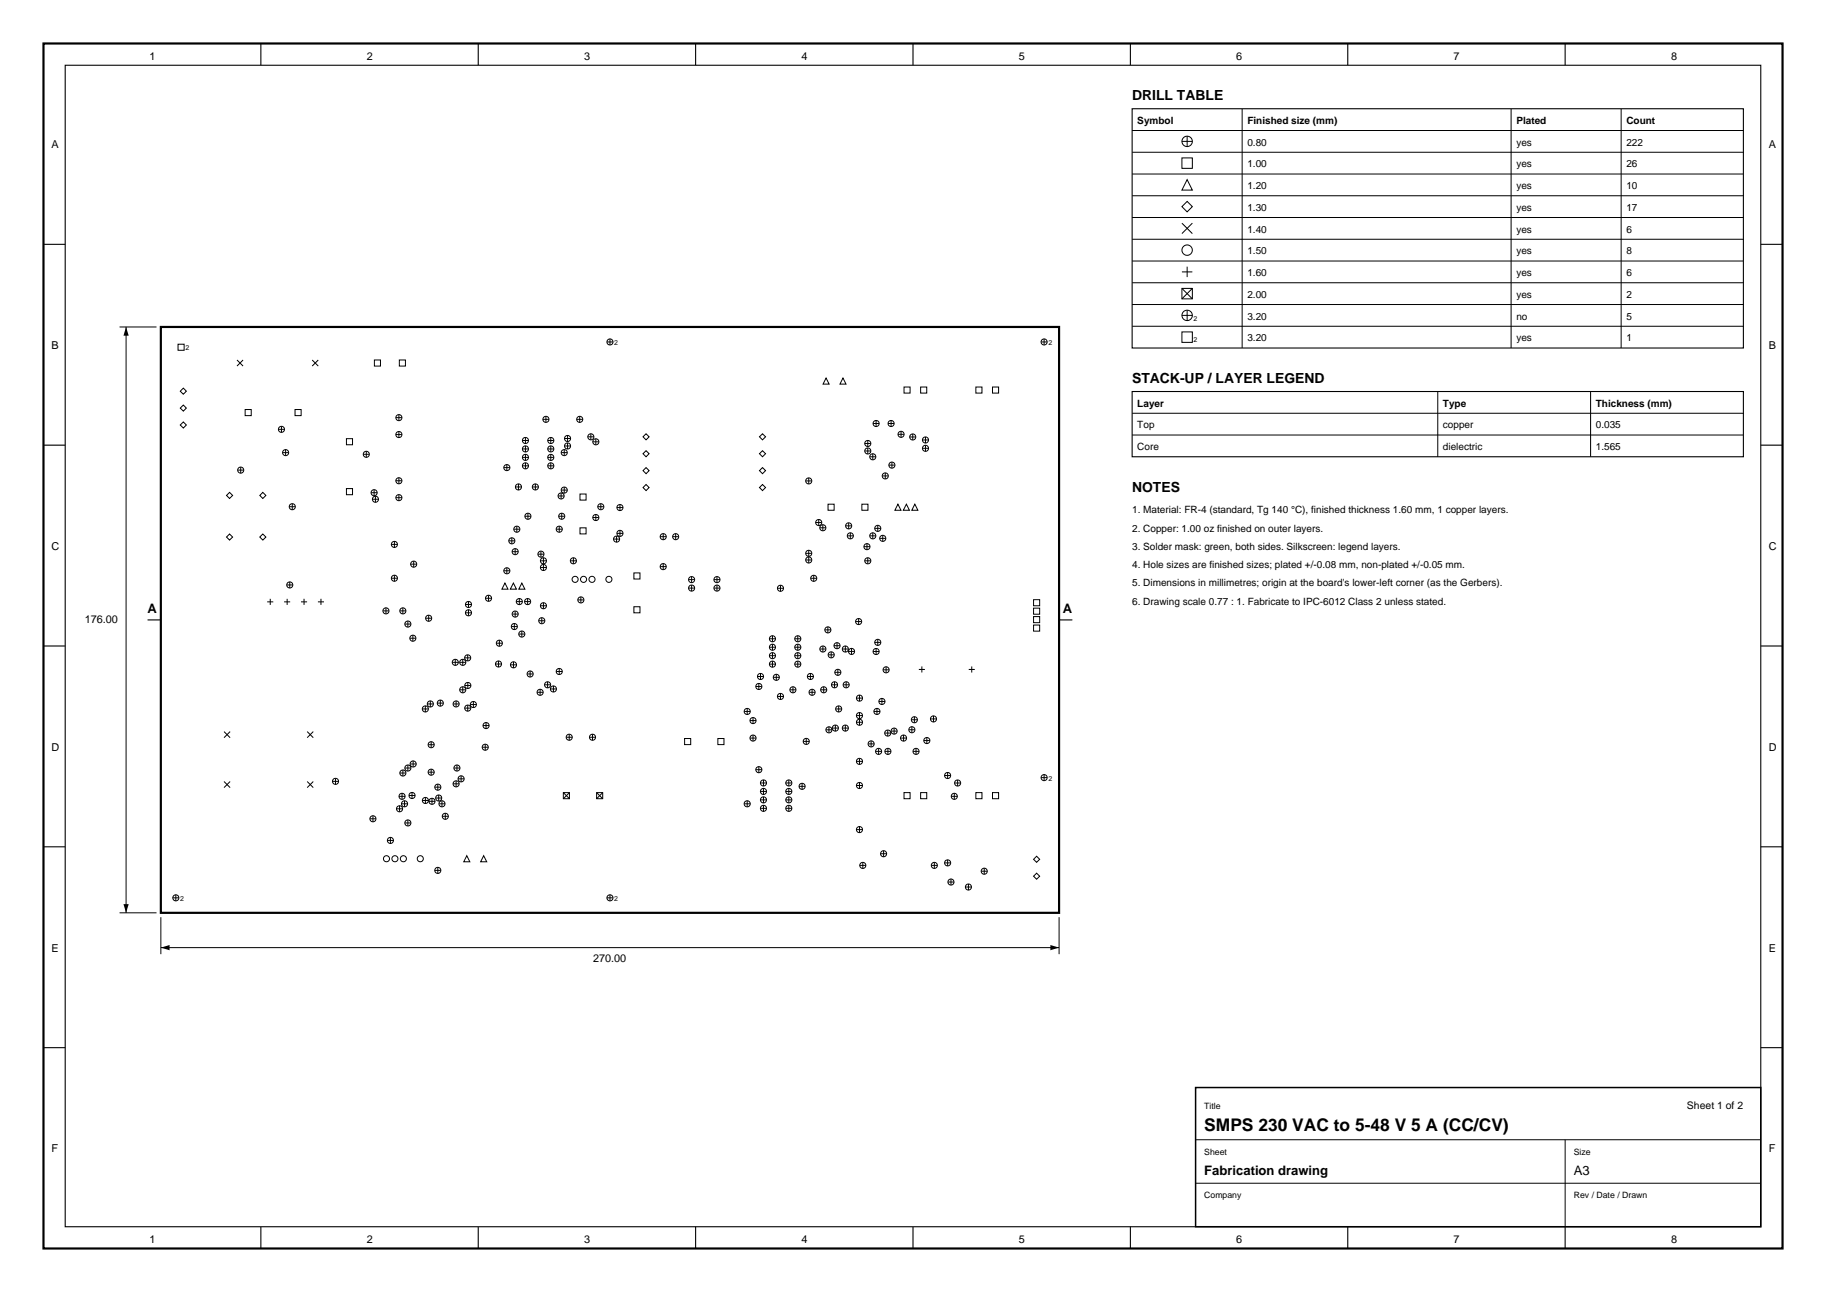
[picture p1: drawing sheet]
<svg xmlns="http://www.w3.org/2000/svg" width="420mm" height="297mm" viewBox="0 0 420 297" stroke-linecap="round" stroke-linejoin="round" font-family="sans-serif">
<path d="M10 10h400v277h-400zM37 75.2h206.6v134.6h-206.6z" fill="none" stroke="#000" stroke-width=".5"/>
<g fill="none" stroke="#000" stroke-width=".25">
<path d="M15 15h390v267h-390zM60 10v5M110 10v5M160 10v5M210 10v5M260 10v5M310 10v5M360 10v5M260.4 25h140.6v55h-140.6zM10 56.2h5M405 56.2h5M260.4 90h140.6v15h-140.6z"/>
<path d="M10 102.3h5M405 102.3h5M10 148.5h5M33.9 142.5h3M243.7 142.5h3M405 148.5h5M10 194.7h5M405 194.7h5M10 240.8h5M405 240.8h5M60 282v5M110 282v5"/>
<path d="M160 282v5M210 282v5M260 282v5M310 282v5M360 282v5"/>
</g>
<path d="M275 250h130v32h-130z" fill="none" stroke="#000" stroke-width=".35"/>
<g fill="none" stroke="#000" stroke-width=".23">
<path d="M260.4 30h140.6M260.4 35h140.6M271.9 36.3h2.4v2.4h-2.4zM271.9 32.5h2.4M273.1 31.3v2.4M285.7 25v55M347.6 25v55M372.9 25v55M260.4 40h140.6M260.4 45h140.6M260.4 50h140.6M260.4 55h140.6"/>
<path d="M271.9 51.3l2.4 2.4M273.1 41.3l1.2 2.4h-2.4zM273.1 46.3l1.2 1.2-1.2 1.2-1.2-1.2zM274.3 51.3l-2.4 2.4M27.5 75.2h8.5M29 75.2v134.6M41 79.1h1.4v1.4h-1.4zM139.6 78.6h1.4M140.3 77.9v1.4M239.5 78.6h1.4M240.2 77.9v1.4M260.4 60h140.6"/>
<path d="M260.4 65h140.6M260.4 70h140.6M260.4 75h140.6M271.9 66.3h2.4v2.4h-2.4zM271.9 76.3h2.4v2.4h-2.4zM271.9 62.5h2.4M271.9 66.3l2.4 2.4M271.9 72.5h2.4M273.1 61.3v2.4M273.1 71.3v2.4M274.3 66.3l-2.4 2.4M41.5 89.9l.7-.7 .7 .7-.7 .7z"/>
<path d="M41.5 97.7l.7-.7 .7 .7-.7 .7zM42.2 93.1l.7 .7-.7 .7-.7-.7zM54.5 82.8l1.4 1.4M55.9 82.8l-1.4 1.4M56.4 94.1h1.4v1.4h-1.4zM64 98.7h1.4M64.7 98v1.4M67.9 94.1h1.4v1.4h-1.4zM71.8 82.8l1.4 1.4M73.2 82.8l-1.4 1.4M86.1 82.8h1.4v1.4h-1.4zM91 99.9h1.4"/>
<path d="M91 96h1.4M91.8 95.3v1.4M91.8 99.2v1.4M91.9 82.8h1.4v1.4h-1.4zM124.9 96.4h1.4M125.6 95.7v1.4M132.6 96.4h1.4M133.3 95.7v1.4M135.9 99.7v1.4M175.4 99.7l.7 .7-.7 .7-.7-.7zM190 86.9l.7 1.4h-1.4zM193.9 86.9l.7 1.4h-1.4z"/>
<path d="M200.8 97.4h1.4M201.5 96.7v1.4M204.3 97.4h1.4M205 96.7v1.4M206.6 99.8h1.4M207.3 99.1v1.4M207.9 89h1.4v1.4h-1.4zM209.9 99.8v1.3M211.8 89h1.4v1.4h-1.4zM224.5 89h1.4v1.4h-1.4zM228.3 89h1.4v1.4h-1.4zM260.4 95h140.6"/>
<path d="M260.4 100h140.6M330.7 90v15M365.9 90v15M52.8 113.2l.7 .7-.7 .7-.7-.7zM54.7 108.1h1.4M55.4 107.4v1.4M60.5 113.2l.7 .7-.7 .7-.7-.7zM65 104h1.4M65.7 103.3v1.5M66.5 116.5h1.4M67.2 115.8v1.4M79.7 112.3h1.4v1.4h-1.4z"/>
<path d="M79.7 100.8h1.4v1.4h-1.4zM83.6 104.4h1.3M84.3 103.7v1.4M85.3 113.3h1.4M85.7 114.8h1.4M86 112.6v1.4M86.4 114.1v1.4M91 114.4h1.4M91 110.5h1.4M91.8 109.8v1.4M91.8 113.7v1.4M115.9 107.5h1.4"/>
<path d="M116.6 106.8v1.4M118.6 111.9h1.4M119.2 111.2v1.4M120.2 101.3h1.4M120.2 103.2h1.4M120.2 105.1h1.4M120.2 107.1h1.4M120.7 118.7h1.4M120.9 100.6v1.4M120.9 102.5v1.4M120.9 104.4v1.4M120.9 106.4v1.4"/>
<path d="M121.4 118v1.4M122.4 111.9h1.4M123.1 111.2v1.4M126 101.3h1.4M126 103.2h1.4M126 105.1h1.4M126 107.1h1.4M126.7 100.6v1.4M126.7 102.5v1.4M126.7 104.4v1.4M126.7 106.4v1.4M128.4 114h1.4"/>
<path d="M128.5 118.7h1.4M129.1 113.3v1.4M129.1 112.7h1.4M129.1 104h1.4M129.2 118v1.4M129.8 103.3v1.5M129.8 112v1.4M129.8 100.8h1.4M129.8 102.5h1.4M130.5 100.1v1.4M130.5 101.8v1.4M133.4 113.6h1.4v1.4h-1.4z"/>
<path d="M135.2 100.4h1.4M136.3 119h1.4M136.3 101.6h1.4M137 100.9v1.4M137 118.3v1.4M137.5 116.5h1.4M138.2 115.8v1.4M141.9 116.7h1.4M142.6 116v1.4M147.9 100.4l.7-.7 .7 .7-.7 .7zM148.6 111.4l.7 .7-.7 .7-.7-.7zM148.6 107.5l.7 .7-.7 .7-.7-.7z"/>
<path d="M148.6 103.6l.7 .7-.7 .7-.7-.7zM175.4 103.6l.7 .7-.7 .7-.7-.7zM175.4 107.5l.7 .7-.7 .7-.7-.7zM175.4 111.4l.7 .7-.7 .7-.7-.7zM185.3 110.6h1.4M186 109.9v1.4M188.3 119.4v1.4M190.5 115.9h1.4v1.4h-1.4zM198.2 115.9h1.4v1.4h-1.4zM198.9 103.7h1.4M198.9 101.9h1.4M199.6 101.2v1.4"/>
<path d="M199.6 103v1.4M200 105h1.5M200.7 104.3v1.4M202.9 109.4h1.4M203.6 108.7v1.4M204.4 106.9h1.4M205.2 106.2v1.4M206.5 115.9l.7 1.4h-1.4zM208.5 115.9l.7 1.4h-1.4zM209.2 100.4h1.4M210.4 115.9l.7 1.4h-1.4zM212.2 103.1h1.4"/>
<path d="M212.2 101.1h1.4M212.9 100.4v1.4M212.9 102.4v1.4M52.8 122.8l.7 .7-.7 .7-.7-.7zM60.5 122.8l.7 .7-.7 .7-.7-.7zM61.5 138.4h1.4M62.2 137.7v1.4M65.3 138.4h1.4M66 134.5h1.4M66 137.7v1.4M66.7 133.8v1.4M69.2 138.4h1.4"/>
<path d="M69.9 137.7v1.4M73.1 138.4h1.4M73.8 137.7v1.4M88.8 139.7v1.4M90 132.9h1.4M90 125.1h1.4M90.7 124.4v1.4M90.7 132.2v1.4M92.7 139.7v1.4M94.5 129.7h1.4M95.2 129v1.4M107.1 139h1.4"/>
<path d="M107.8 138.3v1.4M111.7 137.5h1.4M112.4 136.8v1.4M115.9 131.2h1.4M116.1 134l.7 1.4h-1.4zM116.6 130.5v1.4M117 124.3h1.4M117.7 123.6v1.4M117.8 126.8h1.4M118.1 134l.7 1.4h-1.4zM118.2 121.6h1.4M118.5 126.1v1.4"/>
<path d="M118.7 138.3h1.4M118.9 120.9v1.5M119.4 137.6v1.4M120 134l.7 1.4h-1.4zM120.7 138.3h1.4M121.4 137.6v1.4M123.7 127.4h1.4M124.3 128.9h1.4M124.3 139.2h1.4M124.3 130.5h1.4M124.4 126.7v1.4M125 128.2v1.4"/>
<path d="M125 129.7v1.4M125 138.5v1.4M127.9 121.6h1.4M128.6 120.9v1.5M131.2 128.9h1.4M131.9 128.2v1.4M132.9 137.9h1.4M133.4 121.3h1.4v1.4h-1.4zM133.6 137.2v1.4M141.1 123.9h1.4M141.8 123.2v1.4M141.9 122.6h1.4"/>
<path d="M142.6 121.9v1.4M145.8 139.5h1.4v1.4h-1.4zM145.8 131.7h1.4v1.4h-1.4zM151.8 130.3h1.4M151.8 123.4h1.4M152.5 122.7v1.4M152.5 129.6v1.4M154.7 123.4h1.4M155.4 122.7v1.4M158.4 133.2h1.4M158.4 135.2h1.4M159.1 132.5v1.4"/>
<path d="M159.1 134.5v1.4M164.2 133.2h1.4M164.2 135.2h1.4M164.9 132.5v1.4M164.9 134.5v1.4M178.8 135.2h1.4M179.5 134.5v1.4M185.3 128.7h1.4M185.3 127.2h1.4M186 126.5v1.4M186 128v1.4M186.5 132.9h1.4"/>
<path d="M187.2 132.2v1.4M187.6 120.1h1.4M188.6 121.3h1.4M189.3 120.6v1.4M194.5 120.9h1.4M194.9 123.2h1.4M195.2 120.2v1.4M195.6 122.5v1.4M198.7 125.7h1.4M198.9 128.9h1.4M199.4 125v1.4M199.6 128.2v1.4"/>
<path d="M200 123.2h1.5M200.7 122.5v1.4M201.2 121.5h1.4M201.9 120.8v1.4M202.3 123.8h1.4M203 123.1v1.4M237.7 137.9h1.4v1.4h-1.4zM237.7 139.8h1.4v1.4h-1.4zM88.1 140.4h1.4M92 140.4h1.4M93.1 143.5h1.4M93.8 142.8v1.4"/>
<path d="M94.3 146.7h1.4M95 146v1.4M97.9 142.1h1.4M98.6 141.4v1.4M104 152.3h1.4M104.7 151.6v1.4M105.7 158.6h1.4M105.7 152.3h1.4M106.4 151.6v1.4M106.4 157.9v1.4M106.9 151.2h1.4M106.9 157.6h1.4"/>
<path d="M107.1 140.9h1.4M107.6 150.5v1.4M107.6 156.9v1.4M107.8 140.2v1.4M114 152.6h1.4M114.2 147.9h1.4M114.7 151.9v1.4M114.9 147.2v1.4M117.4 152.8h1.4M117.6 144h1.4M117.8 141.2h1.4M118.1 152.1v1.4"/>
<path d="M118.3 143.3v1.4M118.5 140.5v1.4M119.3 145.8h1.4M120 145.1v1.4M121.2 154.9h1.4M121.9 154.2v1.4M123.5 159.1h1.4M123.9 142.7h1.4M124.2 158.4v1.4M124.6 142v1.4M125.3 157.4h1.4M126 156.7v1.4"/>
<path d="M126.6 158.4h1.4M127.3 157.7v1.4M127.9 154.4h1.4M128.6 153.7v1.4M173.8 157.8h1.4M174.2 155.5h1.4M174.5 157.1v1.4M174.9 154.8v1.4M177 146.8h1.4M177 148.8h1.4M177 150.7h1.4M177 152.7h1.4"/>
<path d="M177.7 146.1v1.4M177.7 148.1v1.4M177.7 150v1.4M177.7 152v1.4M177.9 155.7h1.4M178.6 155v1.4M179.5 159.4v1.4M181.7 158.6h1.4M182.4 157.9v1.4M182.8 146.8h1.4M182.8 148.8h1.4M182.8 150.7h1.4"/>
<path d="M182.8 152.7h1.4M183.5 146.1v1.4M183.5 148.1v1.4M183.5 150v1.4M183.5 152v1.4M185.7 155.5h1.4M186.1 159.1h1.4M186.4 154.8v1.4M186.8 158.4v1.4M188.6 149.2h1.4M188.8 158.6h1.4M189.3 148.5v1.4"/>
<path d="M189.5 157.9v1.4M189.7 144.8h1.4M190.4 144.1v1.4M190.5 150.5h1.4M191.2 149.8v1.4M191.3 157.4h1.3M191.8 148.4h1.4M191.9 156.7v1.4M192 154.6h1.4M192.5 147.7v1.4M192.7 153.9v1.4M193.7 149.2h1.4"/>
<path d="M193.9 157.4h1.4M194.4 148.5v1.4M194.6 156.7v1.4M195.2 149.7h1.4M195.9 149v1.4M196.8 142.9h1.4M197.5 142.2v1.4M197.7 159.8v1.4M200.8 149.8h1.4M201.2 147.7h1.4M201.5 149.1v1.4M201.9 147v1.4"/>
<path d="M203.1 154h1.4M203.8 153.3v1.4M211.3 153.9h1.4M212 153.2v1.4M222.8 153.9h1.4M223.5 153.2v1.4M237.7 141.7h1.4v1.4h-1.4zM237.7 143.7h1.4v1.4h-1.4zM51.5 179.7l1.4 1.4M51.5 168.2l1.4 1.4M52.9 179.7l-1.4 1.4M52.9 168.2l-1.4 1.4"/>
<path d="M70.7 168.2l1.4 1.4M70.7 179.7l1.4 1.4M72.1 168.2l-1.4 1.4M72.1 179.7l-1.4 1.4M76.5 179.6h1.4M77.2 178.9v1.4M92 177.7h1.4M92.7 177v1.4M93.1 176.6h1.4M93.8 175.8v1.4M94.3 175.6h1.4M95 174.9v1.4"/>
<path d="M97.1 163h1.4M97.8 162.3v1.4M98.3 161.8h1.4M98.5 177.5h1.4M98.5 171.2h1.4M99 161.1v1.4M99.2 170.5v1.4M99.2 176.8v1.4M100.6 161.6h1.4M101.3 160.9v1.4M104.2 161.8h1.4M104.4 176.6h1.4"/>
<path d="M104.9 161.1v1.4M104.9 179.5v1.4M105.1 175.8v1.4M105.4 179h1.4M106.1 178.3v1.4M106.9 162.8h1.4M107.6 162.1v1.4M108.2 162h1.4M108.9 161.3v1.4M110.9 171.8h1.4M111.1 166.8h1.4M111.6 171.1v1.4"/>
<path d="M111.8 166.1v1.4M130.2 169.5h1.4M130.9 168.8v1.4M135.6 169.5h1.4M136.3 168.8v1.4M157.5 169.8h1.4v1.4h-1.4zM165.1 169.8h1.4v1.4h-1.4zM171.2 163.5h1.4M171.9 162.8v1.4M172.5 169.7h1.4M172.5 165.6h1.4M173.2 164.9v1.4"/>
<path d="M173.2 169v1.4M173.8 176.9h1.4M174.5 176.2v1.4M174.9 180h1.4M175.6 179.3v1.4M178.8 160.1h1.4M180.7 180h1.4M181.4 179.3v1.4M184.7 170.4h1.4M185.4 169.7v1.4M190 167.8h1.4M190.7 167.1v1.4"/>
<path d="M191.4 167.4h1.4M192.1 166.7v1.4M192.2 163h1.4M192.9 162.3v1.4M193.7 167.4h1.4M194.4 166.7v1.4M197 160.5h1.4M197 164.5h1.4M197 175h1.4M197 166h1.4M197.7 163.8v1.4M197.7 165.3v1.4"/>
<path d="M197.7 174.3v1.4M197.7 179.9v1.4M199.7 171h1.4M200.4 170.3v1.4M201 163.5h1.4M201.4 172.7h1.4M201.7 162.8v1.4M202.1 172v1.4M202.2 161.2h1.4M202.9 160.5v1.4M203.5 168.5h1.4M203.5 172.7h1.4"/>
<path d="M204.2 167.8v1.4M204.2 172v1.4M205 168.1h1.4M205.7 167.4v1.4M207.1 169.7h1.4M207.8 169v1.4M209 167.8h1.4M209.6 165.5h1.4M209.7 167.1v1.4M210 172.7h1.4M210.3 164.8v1.4M210.7 172v1.4"/>
<path d="M212.5 170.2h1.4M213.2 169.5v1.4M214 165.3h1.4M214.7 164.6v1.4M217.3 178.3h1.4M218 177.6v1.4M219.6 180h1.4M220.3 179.3v1.4M239.5 178.8h1.4M240.2 178.1v1.4M85.1 188.2h1.4M85.8 187.5v1.4"/>
<path d="M89.1 193.2h1.4M89.8 192.5v1.4M91.2 185.9h1.4M91.8 183.1h1.4M91.9 185.2v1.4M92.4 184.8h1.4M92.5 182.4v1.4M93 184.1v1.4M93.1 189.2h1.4M93.8 188.5v1.4M94.1 182.9h1.4M94.8 182.2v1.4"/>
<path d="M97.1 184h1.4M97.8 183.3v1.4M98.7 184.2h1.4M99.4 183.5v1.4M100 181h1.4M100.2 183.4h1.4M100.7 180.3v1.4M100.7 199.4v1.4M100.9 182.7v1.4M101 184.8h1.4M101.7 184.1v1.4M101.7 187.6h1.4"/>
<path d="M102.4 186.9v1.4M104.2 180.2h1.4M107.4 196.7l.7 1.4h-1.4zM111.3 196.7l.7 1.4h-1.4zM129.6 182.2h1.4v1.4h-1.4zM129.6 182.2l1.4 1.4M131 182.2l-1.4 1.4M137.2 182.2h1.4v1.4h-1.4zM137.2 182.2l1.4 1.4M138.6 182.2l-1.4 1.4M171.2 184.8h1.4M171.9 184.1v1.4"/>
<path d="M174.9 181.9h1.4M174.9 183.9h1.4M174.9 185.8h1.4M175.6 181.2v1.4M175.6 183.2v1.4M175.6 185.1v1.4M180.7 181.9h1.4M180.7 183.9h1.4M180.7 185.8h1.4M181.4 181.2v1.4M181.4 183.2v1.4M181.4 185.1v1.4"/>
<path d="M183.8 180.8h1.4M184.5 180.1v1.4M197 190.7h1.4M197 180.6h1.4M197.7 190v1.4M197.8 198.9h1.4M198.5 198.2v1.4M202.5 196.3h1.4M203.2 195.6v1.4M207.9 182.2h1.4v1.4h-1.4zM211.8 182.2h1.4v1.4h-1.4zM214.2 198.9h1.4"/>
<path d="M214.9 198.2v1.4M217.3 198.4h1.4M218 197.7v1.4M218.8 183.1h1.4M219.5 182.4v1.4M224.5 182.2h1.4v1.4h-1.4zM226.4 199.6v1.4M228.3 182.2h1.4v1.4h-1.4zM237.7 197.5l.7-.7 .7 .7-.7 .7zM27.5 209.8h8.5M37 210.8v8.5M37 217.8h206.6"/>
<path d="M39.7 206.4h1.4M40.4 205.7v1.4M100 200.1h1.4M139.6 206.4h1.4M140.3 205.7v1.4M218 202.8h1.4M218.7 202.1v1.4M222 203.9h1.4M222.7 203.2v1.4M225.7 200.3h1.4M237.7 201.4l.7-.7 .7 .7-.7 .7zM243.6 210.8v8.5"/>
<path d="M275 262h130M275 272h130M360 262v20"/>
<circle cx="273.1" cy="32.5" r="1.2"/>
<circle cx="273.1" cy="57.5" r="1.2"/>
<circle cx="140.3" cy="78.6" r=".7"/>
<circle cx="240.2" cy="78.6" r=".7"/>
<circle cx="273.1" cy="72.5" r="1.2"/>
<circle cx="64.7" cy="98.7" r=".7"/>
<circle cx="91.7" cy="96" r=".7"/>
<circle cx="91.7" cy="99.9" r=".7"/>
<circle cx="125.6" cy="96.4" r=".7"/>
<circle cx="133.3" cy="96.4" r=".7"/>
<circle cx="201.5" cy="97.4" r=".7"/>
<circle cx="205" cy="97.4" r=".7"/>
<circle cx="207.3" cy="99.8" r=".7"/>
<circle cx="55.4" cy="108.1" r=".7"/>
<circle cx="65.7" cy="104.1" r=".7"/>
<circle cx="67.2" cy="116.5" r=".7"/>
<circle cx="84.2" cy="104.4" r=".7"/>
<circle cx="86" cy="113.3" r=".7"/>
<circle cx="86.4" cy="114.8" r=".7"/>
<circle cx="91.7" cy="114.4" r=".7"/>
<circle cx="91.7" cy="110.5" r=".7"/>
<circle cx="116.6" cy="107.5" r=".7"/>
<circle cx="119.3" cy="111.9" r=".7"/>
<circle cx="120.9" cy="101.3" r=".7"/>
<circle cx="120.9" cy="105.1" r=".7"/>
<circle cx="120.9" cy="107.1" r=".7"/>
<circle cx="120.9" cy="103.2" r=".7"/>
<circle cx="121.4" cy="118.7" r=".7"/>
<circle cx="123.1" cy="111.9" r=".7"/>
<circle cx="126.7" cy="101.3" r=".7"/>
<circle cx="126.7" cy="105.1" r=".7"/>
<circle cx="126.7" cy="107.1" r=".7"/>
<circle cx="126.7" cy="103.2" r=".7"/>
<circle cx="129.1" cy="114" r=".7"/>
<circle cx="129.2" cy="118.7" r=".7"/>
<circle cx="129.8" cy="112.7" r=".7"/>
<circle cx="129.8" cy="104.1" r=".7"/>
<circle cx="130.5" cy="102.5" r=".7"/>
<circle cx="130.5" cy="100.8" r=".7"/>
<circle cx="135.9" cy="100.4" r=".7"/>
<circle cx="137" cy="119" r=".7"/>
<circle cx="137" cy="101.6" r=".7"/>
<circle cx="138.2" cy="116.5" r=".7"/>
<circle cx="142.6" cy="116.7" r=".7"/>
<circle cx="186" cy="110.6" r=".7"/>
<circle cx="199.6" cy="101.9" r=".7"/>
<circle cx="199.6" cy="103.7" r=".7"/>
<circle cx="200.8" cy="105" r=".7"/>
<circle cx="203.6" cy="109.4" r=".7"/>
<circle cx="205.1" cy="106.9" r=".7"/>
<circle cx="209.9" cy="100.4" r=".7"/>
<circle cx="212.9" cy="101.1" r=".7"/>
<circle cx="212.9" cy="103.1" r=".7"/>
<circle cx="66.7" cy="134.5" r=".7"/>
<circle cx="90.7" cy="132.9" r=".7"/>
<circle cx="90.7" cy="125.1" r=".7"/>
<circle cx="95.2" cy="129.7" r=".7"/>
<circle cx="107.8" cy="139" r=".7"/>
<circle cx="112.4" cy="137.5" r=".7"/>
<circle cx="116.6" cy="131.2" r=".7"/>
<circle cx="117.7" cy="124.3" r=".7"/>
<circle cx="118.5" cy="126.8" r=".7"/>
<circle cx="118.9" cy="121.6" r=".7"/>
<circle cx="119.4" cy="138.3" r=".7"/>
<circle cx="121.4" cy="138.3" r=".7"/>
<circle cx="124.4" cy="127.4" r=".7"/>
<circle cx="125" cy="128.9" r=".7"/>
<circle cx="125" cy="139.2" r=".7"/>
<circle cx="125" cy="130.4" r=".7"/>
<circle cx="128.6" cy="121.6" r=".7"/>
<circle cx="131.9" cy="128.9" r=".7"/>
<circle cx="132.3" cy="133.2" r=".7"/>
<circle cx="133.6" cy="137.9" r=".7"/>
<circle cx="134.2" cy="133.2" r=".7"/>
<circle cx="136.2" cy="133.2" r=".7"/>
<circle cx="140.1" cy="133.2" r=".7"/>
<circle cx="141.8" cy="123.9" r=".7"/>
<circle cx="142.6" cy="122.6" r=".7"/>
<circle cx="152.5" cy="130.3" r=".7"/>
<circle cx="152.5" cy="123.4" r=".7"/>
<circle cx="155.4" cy="123.4" r=".7"/>
<circle cx="159.1" cy="133.2" r=".7"/>
<circle cx="159.1" cy="135.2" r=".7"/>
<circle cx="164.9" cy="133.2" r=".7"/>
<circle cx="164.9" cy="135.2" r=".7"/>
<circle cx="179.5" cy="135.2" r=".7"/>
<circle cx="186" cy="127.2" r=".7"/>
<circle cx="186" cy="128.7" r=".7"/>
<circle cx="187.2" cy="132.9" r=".7"/>
<circle cx="188.3" cy="120.1" r=".7"/>
<circle cx="189.3" cy="121.3" r=".7"/>
<circle cx="195.2" cy="120.9" r=".7"/>
<circle cx="195.6" cy="123.2" r=".7"/>
<circle cx="199.4" cy="125.7" r=".7"/>
<circle cx="199.6" cy="128.9" r=".7"/>
<circle cx="200.7" cy="123.2" r=".7"/>
<circle cx="201.9" cy="121.5" r=".7"/>
<circle cx="203" cy="123.8" r=".7"/>
<circle cx="88.8" cy="140.4" r=".7"/>
<circle cx="92.7" cy="140.4" r=".7"/>
<circle cx="93.8" cy="143.5" r=".7"/>
<circle cx="95" cy="146.7" r=".7"/>
<circle cx="98.6" cy="142.1" r=".7"/>
<circle cx="104.7" cy="152.3" r=".7"/>
<circle cx="106.4" cy="158.6" r=".7"/>
<circle cx="106.4" cy="152.3" r=".7"/>
<circle cx="107.6" cy="151.2" r=".7"/>
<circle cx="107.6" cy="157.6" r=".7"/>
<circle cx="107.8" cy="140.9" r=".7"/>
<circle cx="114.7" cy="152.6" r=".7"/>
<circle cx="114.9" cy="147.9" r=".7"/>
<circle cx="118.1" cy="152.8" r=".7"/>
<circle cx="118.3" cy="144" r=".7"/>
<circle cx="118.5" cy="141.2" r=".7"/>
<circle cx="120" cy="145.8" r=".7"/>
<circle cx="121.9" cy="154.9" r=".7"/>
<circle cx="124.2" cy="159.1" r=".7"/>
<circle cx="124.6" cy="142.7" r=".7"/>
<circle cx="126" cy="157.4" r=".7"/>
<circle cx="127.3" cy="158.4" r=".7"/>
<circle cx="128.6" cy="154.4" r=".7"/>
<circle cx="174.5" cy="157.8" r=".7"/>
<circle cx="174.9" cy="155.5" r=".7"/>
<circle cx="177.7" cy="150.7" r=".7"/>
<circle cx="177.7" cy="146.8" r=".7"/>
<circle cx="177.7" cy="148.8" r=".7"/>
<circle cx="177.7" cy="152.7" r=".7"/>
<circle cx="178.6" cy="155.7" r=".7"/>
<circle cx="182.4" cy="158.6" r=".7"/>
<circle cx="183.5" cy="150.7" r=".7"/>
<circle cx="183.5" cy="148.8" r=".7"/>
<circle cx="183.5" cy="146.8" r=".7"/>
<circle cx="183.5" cy="152.7" r=".7"/>
<circle cx="186.4" cy="155.5" r=".7"/>
<circle cx="186.8" cy="159.1" r=".7"/>
<circle cx="189.3" cy="149.2" r=".7"/>
<circle cx="189.5" cy="158.6" r=".7"/>
<circle cx="190.4" cy="144.8" r=".7"/>
<circle cx="191.2" cy="150.5" r=".7"/>
<circle cx="191.9" cy="157.4" r=".7"/>
<circle cx="192.5" cy="148.4" r=".7"/>
<circle cx="192.7" cy="154.6" r=".7"/>
<circle cx="194.4" cy="149.2" r=".7"/>
<circle cx="194.6" cy="157.4" r=".7"/>
<circle cx="195.9" cy="149.7" r=".7"/>
<circle cx="197.5" cy="142.9" r=".7"/>
<circle cx="201.5" cy="149.8" r=".7"/>
<circle cx="201.9" cy="147.7" r=".7"/>
<circle cx="203.8" cy="154" r=".7"/>
<circle cx="77.2" cy="179.6" r=".7"/>
<circle cx="92.7" cy="177.7" r=".7"/>
<circle cx="93.8" cy="176.6" r=".7"/>
<circle cx="95" cy="175.6" r=".7"/>
<circle cx="97.8" cy="163" r=".7"/>
<circle cx="99" cy="161.8" r=".7"/>
<circle cx="99.2" cy="177.5" r=".7"/>
<circle cx="99.2" cy="171.2" r=".7"/>
<circle cx="101.3" cy="161.6" r=".7"/>
<circle cx="104.9" cy="161.8" r=".7"/>
<circle cx="105.1" cy="176.6" r=".7"/>
<circle cx="106.1" cy="179" r=".7"/>
<circle cx="107.6" cy="162.8" r=".7"/>
<circle cx="108.9" cy="162" r=".7"/>
<circle cx="111.6" cy="171.8" r=".7"/>
<circle cx="111.8" cy="166.8" r=".7"/>
<circle cx="130.9" cy="169.5" r=".7"/>
<circle cx="136.3" cy="169.5" r=".7"/>
<circle cx="171.9" cy="163.5" r=".7"/>
<circle cx="173.2" cy="165.6" r=".7"/>
<circle cx="173.2" cy="169.7" r=".7"/>
<circle cx="174.5" cy="176.9" r=".7"/>
<circle cx="175.6" cy="180" r=".7"/>
<circle cx="179.5" cy="160.1" r=".7"/>
<circle cx="181.4" cy="180" r=".7"/>
<circle cx="185.4" cy="170.4" r=".7"/>
<circle cx="190.7" cy="167.8" r=".7"/>
<circle cx="192.1" cy="167.4" r=".7"/>
<circle cx="192.9" cy="163" r=".7"/>
<circle cx="194.4" cy="167.4" r=".7"/>
<circle cx="197.7" cy="175" r=".7"/>
<circle cx="197.7" cy="164.5" r=".7"/>
<circle cx="197.7" cy="160.5" r=".7"/>
<circle cx="197.7" cy="166" r=".7"/>
<circle cx="200.4" cy="171" r=".7"/>
<circle cx="201.7" cy="163.5" r=".7"/>
<circle cx="202.1" cy="172.7" r=".7"/>
<circle cx="202.9" cy="161.2" r=".7"/>
<circle cx="204.2" cy="168.5" r=".7"/>
<circle cx="204.2" cy="172.7" r=".7"/>
<circle cx="205.7" cy="168.1" r=".7"/>
<circle cx="207.8" cy="169.7" r=".7"/>
<circle cx="209.7" cy="167.8" r=".7"/>
<circle cx="210.3" cy="165.5" r=".7"/>
<circle cx="210.7" cy="172.7" r=".7"/>
<circle cx="213.2" cy="170.2" r=".7"/>
<circle cx="214.7" cy="165.3" r=".7"/>
<circle cx="218" cy="178.3" r=".7"/>
<circle cx="220.3" cy="180" r=".7"/>
<circle cx="240.2" cy="178.8" r=".7"/>
<circle cx="85.8" cy="188.2" r=".7"/>
<circle cx="88.9" cy="197.4" r=".7"/>
<circle cx="89.8" cy="193.2" r=".7"/>
<circle cx="90.8" cy="197.4" r=".7"/>
<circle cx="91.9" cy="185.9" r=".7"/>
<circle cx="92.5" cy="183.1" r=".7"/>
<circle cx="92.8" cy="197.4" r=".7"/>
<circle cx="93.1" cy="184.8" r=".7"/>
<circle cx="93.8" cy="189.2" r=".7"/>
<circle cx="94.8" cy="182.9" r=".7"/>
<circle cx="96.7" cy="197.4" r=".7"/>
<circle cx="97.8" cy="184" r=".7"/>
<circle cx="99.4" cy="184.2" r=".7"/>
<circle cx="100.7" cy="181" r=".7"/>
<circle cx="100.9" cy="183.4" r=".7"/>
<circle cx="101.7" cy="184.8" r=".7"/>
<circle cx="102.4" cy="187.6" r=".7"/>
<circle cx="104.9" cy="180.2" r=".7"/>
<circle cx="171.9" cy="184.8" r=".7"/>
<circle cx="175.6" cy="183.9" r=".7"/>
<circle cx="175.6" cy="181.9" r=".7"/>
<circle cx="175.6" cy="185.8" r=".7"/>
<circle cx="181.4" cy="181.9" r=".7"/>
<circle cx="181.4" cy="183.9" r=".7"/>
<circle cx="181.4" cy="185.8" r=".7"/>
<circle cx="184.5" cy="180.8" r=".7"/>
<circle cx="197.7" cy="180.6" r=".7"/>
<circle cx="197.7" cy="190.7" r=".7"/>
<circle cx="198.5" cy="198.9" r=".7"/>
<circle cx="203.2" cy="196.3" r=".7"/>
<circle cx="214.9" cy="198.9" r=".7"/>
<circle cx="218" cy="198.4" r=".7"/>
<circle cx="219.5" cy="183.1" r=".7"/>
<circle cx="40.4" cy="206.4" r=".7"/>
<circle cx="100.7" cy="200.1" r=".7"/>
<circle cx="140.3" cy="206.4" r=".7"/>
<circle cx="218.7" cy="202.8" r=".7"/>
<circle cx="222.7" cy="203.9" r=".7"/>
<circle cx="226.4" cy="200.3" r=".7"/>
</g>
<path d="M29 75.2l.6 2h-1.2zM28.4 207.8h1.2l-.6 2zM37 217.8l2-.6v1.2zM241.6 217.2l2 .6-2 .6z" fill="#000"/>
<text font-size="4" x="277" y="260">SMPS 230 VAC to 5-48 V 5 A (CC/CV)</text>
<g font-size="3.2">
<text x="260.4" y="23">DRILL TABLE</text>
<text x="260.4" y="88">STACK-UP / LAYER LEGEND</text>
<text x="260.4" y="113">NOTES</text>
</g>
<g font-size="3">
<text x="33.9" y="141">A</text>
<text x="244.5" y="141">A</text>
<text x="277" y="270">Fabrication drawing</text>
<text x="362" y="270">A3</text>
</g>
<g font-size="2.5">
<text x="34.3" y="13.7">1</text>
<text x="84.3" y="13.7">2</text>
<text x="134.3" y="13.7">3</text>
<text x="184.4" y="13.7">4</text>
<text x="234.4" y="13.7">5</text>
<text x="284.3" y="13.7">6</text>
<text x="334.3" y="13.7">7</text>
<text x="384.4" y="13.7">8</text>
<text x="11.8" y="34.1">A</text>
<text x="406.9" y="34.1">A</text>
<text x="11.8" y="80.2">B</text>
<text x="406.9" y="80.2">B</text>
<text x="11.8" y="126.4">C</text>
<text x="406.9" y="126.4">C</text>
<text x="19.5" y="143.3">176.00</text>
<text x="11.8" y="172.6">D</text>
<text x="406.9" y="172.6">D</text>
<text x="11.8" y="218.8">E</text>
<text x="136.4" y="221.2">270.00</text>
<text x="406.9" y="218.8">E</text>
<text x="11.8" y="264.9">F</text>
<text x="406.9" y="264.9">F</text>
<text x="34.3" y="285.7">1</text>
<text x="84.3" y="285.7">2</text>
<text x="134.3" y="285.7">3</text>
<text x="184.4" y="285.7">4</text>
<text x="234.4" y="285.7">5</text>
<text x="284.3" y="285.7">6</text>
<text x="334.3" y="285.7">7</text>
<text x="384.4" y="285.7">8</text>
</g>
<text font-size="2.4" x="388" y="255">Sheet 1 of 2</text>
<g font-size="2.3">
<text x="261.6" y="28.5">Symbol</text>
<text x="286.9" y="28.5">Finished size (mm)</text>
<text x="348.8" y="28.5">Plated</text>
<text x="374.1" y="28.5">Count</text>
<text x="286.9" y="33.5">0.80</text>
<text x="348.8" y="33.5">yes</text>
<text x="374.1" y="33.5">222</text>
<text x="286.9" y="38.5">1.00</text>
<text x="348.8" y="38.5">yes</text>
<text x="374.1" y="38.5">26</text>
<text x="286.9" y="43.5">1.20</text>
<text x="348.8" y="43.5">yes</text>
<text x="374.1" y="43.5">10</text>
<text x="286.9" y="48.5">1.30</text>
<text x="286.9" y="53.5">1.40</text>
<text x="348.8" y="48.5">yes</text>
<text x="348.8" y="53.5">yes</text>
<text x="374.1" y="48.5">17</text>
<text x="374.1" y="53.5">6</text>
<text x="286.9" y="58.5">1.50</text>
<text x="348.8" y="58.5">yes</text>
<text x="374.1" y="58.5">8</text>
<text x="286.9" y="63.5">1.60</text>
<text x="348.8" y="63.5">yes</text>
<text x="374.1" y="63.5">6</text>
<text x="286.9" y="68.5">2.00</text>
<text x="348.8" y="68.5">yes</text>
<text x="374.1" y="68.5">2</text>
<text x="286.9" y="73.5">3.20</text>
<text x="348.8" y="73.5">no</text>
<text x="374.1" y="73.5">5</text>
<text x="286.9" y="78.5">3.20</text>
<text x="348.8" y="78.5">yes</text>
<text x="374.1" y="78.5">1</text>
<text x="261.6" y="93.5">Layer</text>
<text x="331.9" y="93.5">Type</text>
<text x="367.1" y="93.5">Thickness (mm)</text>
<text x="261.6" y="98.5">Top</text>
<text x="331.9" y="98.5">copper</text>
<text x="367.1" y="98.5">0.035</text>
<text x="261.6" y="103.5">Core</text>
<text x="331.9" y="103.5">dielectric</text>
<text x="367.1" y="103.5">1.565</text>
<text x="260.4" y="118">1. Material: FR-4 (standard, Tg 140 °C), finished thickness 1.60 mm, 1 copper layers.</text>
<text x="260.4" y="122.2">2. Copper: 1.00 oz finished on outer layers.</text>
<text x="260.4" y="126.4">3. Solder mask: green, both sides. Silkscreen: legend layers.</text>
<text x="260.4" y="130.6">4. Hole sizes are finished sizes; plated +/-0.08 mm, non-plated +/-0.05 mm.</text>
<text x="260.4" y="134.8">5. Dimensions in millimetres; origin at the board's lower-left corner (as the Gerbers).</text>
<text x="260.4" y="139">6. Drawing scale 0.77 : 1. Fabricate to IPC-6012 Class 2 unless stated.</text>
</g>
<g font-size="2">
<text x="277" y="255">Title</text>
<text x="277" y="265.5">Sheet</text>
<text x="362" y="265.5">Size</text>
<text x="277" y="275.5">Company</text>
<text x="362" y="275.5">Rev / Date / Drawn</text>
</g>
<g font-size="1.6">
<text x="274.6" y="73.7">2</text>
<text x="42.7" y="80.5">2</text>
<text x="141.3" y="79.3">2</text>
<text x="241.2" y="79.3">2</text>
<text x="274.6" y="78.7">2</text>
<text x="241.2" y="179.5">2</text>
<text x="41.4" y="207.1">2</text>
<text x="141.3" y="207.1">2</text>
</g>
</svg>
